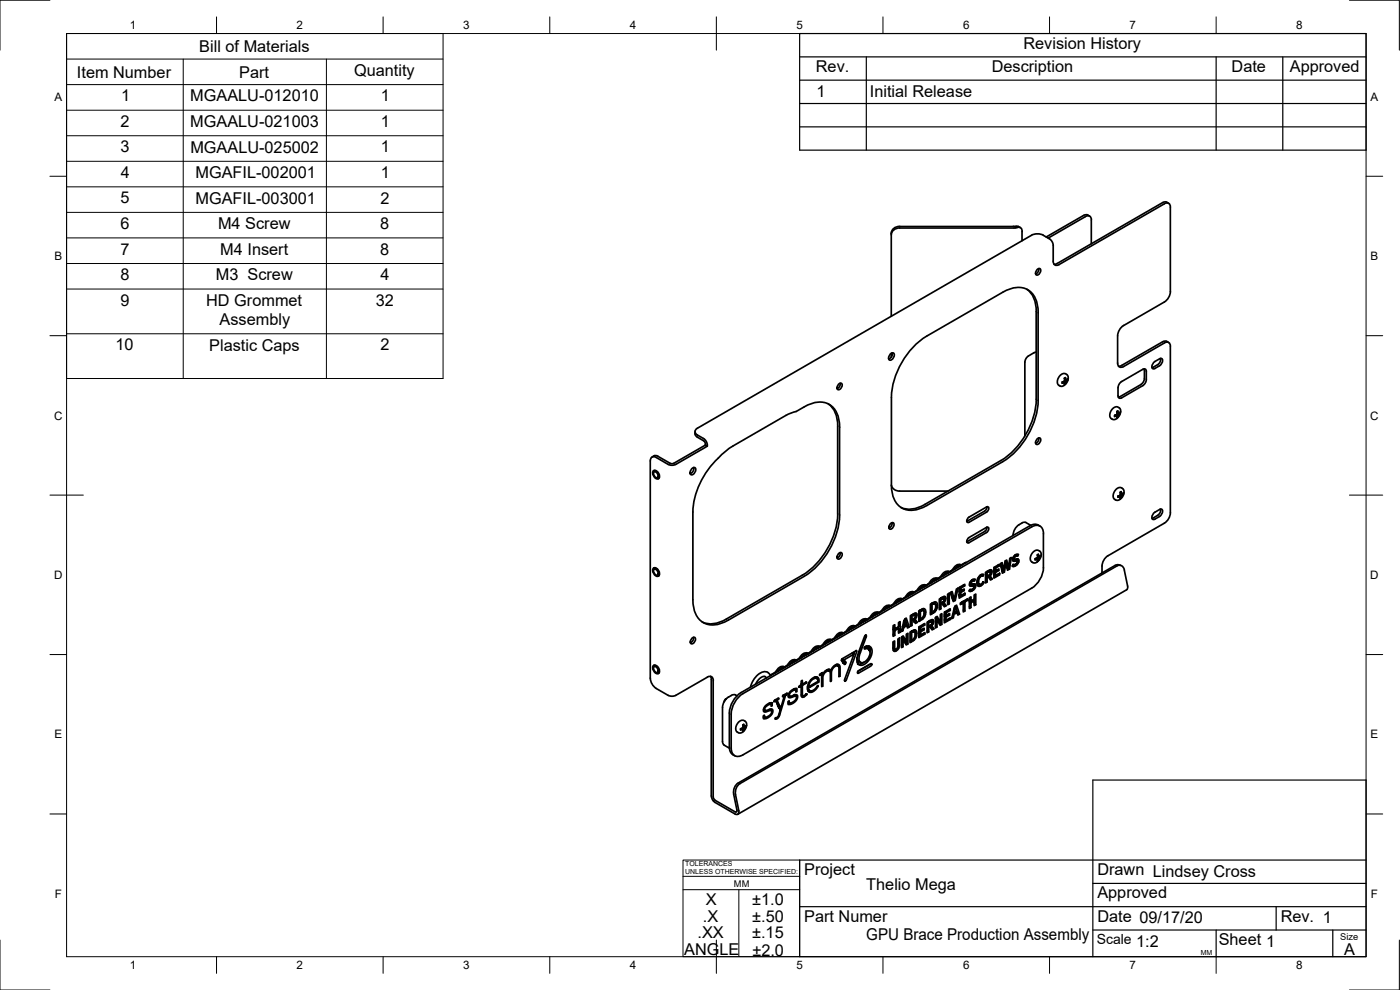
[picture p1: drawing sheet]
<svg xmlns="http://www.w3.org/2000/svg" width="420mm" height="297mm" viewBox="0 0 420 297" stroke-linecap="round" stroke-linejoin="round" font-family="sans-serif">
<!-- layer: Visible -->
<g fill="none" stroke="#000" stroke-width=".51">
<path d="M270 68h34.1M270 67.9a2.31 2.31 0 0 0-2.5 2.5v24.5M270 68.4a2.31 2.31 0 0 0-2.5 2M304.1 67.9h.2M304.3 68l1.1-.1 .8 .4M305.5 68.2l-1.2 .2h-34.3M305.5 68.2a1.03 1.03 0 0 1 1.3 1.2M306.7 69.5v2.7M327 64.9a1.39 1.39 0 0 0-1.8-.3l-11.2 6.5M327.5 66v7.2M327.5 66a1.08 1.08 0 0 0-.5-1.2 1.08 1.08 0 0 0-1.2 .2l-11.2 6.4M348.9 60.8l-31.6 18.3-1 .2"/>
<path d="M348.9 60.8l.4-.2a1.32 1.32 0 0 1 1.4 .4M349.5 61.1l-31.6 18.3a1.08 1.08 0 0 1-1.3 .1 1.08 1.08 0 0 1-.5-1.1v-4.8l-.2-.9a4.4 4.4 0 0 0-2.8-2.1l-1.7-.4-1.8 .4-100.3 57.9M349.5 61.1a1.08 1.08 0 0 1 1.2-.1 1.08 1.08 0 0 1 .5 1.1M351.2 62.2v25.3M308.2 86.8a7.5 7.5 0 0 1 2.8 6.7v26.3a23.4 23.4 0 0 1-10.6 18.4l-22.8 13.1M311.2 80.9l.9-.3a1.24 1.24 0 0 1-1.1 1.9 1.08 1.08 0 0 1 .2-1.6zM311.6 93.8v26.3M311.6 93.8a6.7 6.7 0 0 0-5-7.5 8.5 8.5 0 0 0-5.6 1.4l-22.9 13.1a23.4 23.4 0 0 0-10.6 18.4v26.3a6.7 6.7 0 0 0 5 7.5 8.5 8.5 0 0 0 5.6-1.3M311.7 80.6a1.55 1.55 0 0 1-.9 1.6M349.5 90.6l-12.3 7.1-1.3 1.3-.5 1.7M351.2 87.5l-.5 1.8-1.2 1.3M251.7 115.3l.8-.3a1.24 1.24 0 0 1-1.1 1.9 1.08 1.08 0 0 1 .3-1.6z"/>
<path d="M252.2 115a1.55 1.55 0 0 1-1 1.6M267.3 106.2a.63 .63 0 0 1 1-.1 1.49 1.49 0 0 1-1.4 1.9l-.2-.9zM267.5 106v1.1M267.8 105.9a1.72 1.72 0 0 1-1.1 1.8M307.6 108.7v22.1M310.3 105.8a4.1 4.1 0 0 0-2.5 2l-.2 .8M311 105.7l-.6 .1M318.9 114.6l.4 .3M319 114.5l.5 .4M319.2 114.5l.7 .3M319.3 114.5l-.5 .1v.4l.5-.2M319.4 113.5l.3-.2 .3 .7"/>
<path d="M319.4 113.5l.1 .5M319.4 113.6l.5 .2M319.4 115.6a2.75 2.75 0 0 0 1.2-2.4l-.4-.8-1-.3-.9 .5-.8 1.1-.2 1 .4 .9 .7 .3 1-.3M319.5 114.3l.5 .3M319.5 114.3l-.2 .2M319.5 114.8h-.2M319.5 113.8l.5 .2M319.5 114.9l.1 .1M319.5 113.9l.6 .5M319.5 115l.2 .2M319.5 114v.3M319.5 115l-.1 .4 .4-.2"/>
<path d="M320 114.6l-.2 .6M320.2 114.3l-.2 .3M320.2 114h-.2M320.4 113.7v.4l-.3-.2M320.4 114l-.2 .3M320.4 113.7l-.2 .2M335.4 100.8v8.2M336.3 114.7l6.7-3.9 .6-.1 .4 .4v3.2l-.7 1.1-7 4.1a.63 .63 0 0 1-.8-.7l.1-2.9zM336.6 109.7l-.9 .2M343.4 110.7v3.3l-.7 1.1-7.1 4.1M346.6 108.5l1.8-1a.99 .99 0 0 1 .1 1.7l-2.3 1.5a.99 .99 0 0 1-.1-1.7l.5-.5M348.3 107.5a1.88 1.88 0 0 1-.9 1.9l-1.6 .9"/>
<path d="M348.9 102.6l-12.3 7.1M348.9 102.6l.4-.2a1.32 1.32 0 0 1 1.4 .4M351.2 103.9v50M351.2 103.9a1.07 1.07 0 0 0-.5-1.2 1.07 1.07 0 0 0-1.2 .2l-12.3 7.1a1.08 1.08 0 0 1-1.3 .1 1.08 1.08 0 0 1-.5-1.2M196.2 136.8l-.5 .3M208.6 129.5l.2 1.2 2.6 1.7 .3 .8M209.3 128.5a1.08 1.08 0 0 0-.7 1 1.08 1.08 0 0 0 .7 1 4.3 4.3 0 0 1 2.8 2.1l.2 1.3M211.7 133.2v.3l-9.7 5.6-.9-.1-4-2.3-.9 .1M211.7 133.5l.6 .4-9.9 5.6-1 .1-.9-.3-3.6-2.1a1.08 1.08 0 0 0-1.2-.1 1.08 1.08 0 0 0-.5 1.2v65.8l.8 1.7 .9 .8 3.6 2 1.4 .3 .9-.3 9.5-5.4a1.07 1.07 0 0 1 1.2-.2 1.07 1.07 0 0 1 .6 1.2M248.6 121.2a7.6 7.6 0 0 1 2.8 6.7v26.3a23.3 23.3 0 0 1-10.6 18.4M252 128.2v26.3M252 128.2a6.7 6.7 0 0 0-4.9-7.5 8.5 8.5 0 0 0-5.7 1.4l-2.5 1.4-3 1.1-15.9 9.2a25.8 25.8 0 0 0-12.1 19.8v26.3a6.7 6.7 0 0 0 5 7.5 8.5 8.5 0 0 0 5.7-1.3l22.8-13.2"/>
<path d="M311.2 131.7l.9-.3a1.24 1.24 0 0 1-1.1 1.9 1.08 1.08 0 0 1 .2-1.6zM311.6 120.1a23.4 23.4 0 0 1-10.6 18.4l-22.9 13.2M311.7 131.4a1.55 1.55 0 0 1-.9 1.6M334.6 124.6l.4 .2M334.8 124.5l.4 .3M334.9 124.5l.7 .3M335.2 125.6a2.44 2.44 0 0 0 1.1-2.4l-.3-.8-.9-.4-.9 .4-.9 1.1-.2 .9 .2 1 .9 .5 1-.3M335.2 123.6l.4 .2M335.2 124.3l.5 .3M335.2 124.3l-.7 .3v.4l.5-.2M335.2 124.8v.6l.3-.2M335.2 124.8h-.2"/>
<path d="M335.2 123.8l.5 .2-.1-.2M335.3 125l.2 .2M335.3 123.9l.6 .4M335.3 124l-.1 .3M335.6 123.8l-.1-.5-.3 .2 .1 .5M335.6 124.8l-.1 .4M335.7 124.6l-.1 .2M335.9 123.9l.3-.2v.3M335.9 123.9l.2 .1M335.9 124.3l-.2 .3M335.9 124h-.2M336.1 124l-.2 .3"/>
<path d="M196.1 141.3a1.5 1.5 0 0 1 1.6 .7 1.5 1.5 0 0 1-.2 1.7M196.1 141.2a1.6 1.6 0 0 1 1.4 2.4 1.6 1.6 0 0 1-1.4-2.4zM196.3 141.6a1.16 1.16 0 0 1 1 1.7 1.16 1.16 0 0 1-1-1.7zM207.7 140.6a.63 .63 0 0 1 1-.1 1.49 1.49 0 0 1-1.4 1.9l-.2-.9zM208.2 140.3a1.72 1.72 0 0 1-1.1 1.8M252 154.5a23.4 23.4 0 0 1-10.6 18.4M267.2 157.1l.9-.3a1.24 1.24 0 0 1-1.1 1.9 1.08 1.08 0 0 1 .2-1.6zM267.5 145.6a2.42 2.42 0 0 0 2.5 1.7M267.7 156.8a1.55 1.55 0 0 1-.9 1.7M270 147.3h14.5M277.6 151.4a7.9 7.9 0 0 1-7.2 .8M290.5 155.4l5.6-3.3 .6 .1v.6l-.6 .9-5.6 3.1-.4-.5z"/>
<path d="M295.5 153.3l-5.4 3.1M296.1 159.8l.6-.9-.1-.7h-.5l-5.3 3.1-.6 .8v.6l.6 .1 5.3-3M296.2 158.2l-.2 .7-.5 .5-5.4 3.1M296.2 152l-.2 .8-.5 .5M306.7 156.9a4.1 4.1 0 0 0-2.7 3.8M306.7 156.9l1-.2 1.7 .9M312.1 157.9a2.46 2.46 0 0 0-3.1-.1l-86.6 50M335.6 148.8l.4 .3M335.8 148.8l.4 .3M336 148.7l.6 .3M336 148.7l-.5 .1v.4h.8M336.2 147.7l.3-.2 .2 .7"/>
<path d="M336.2 147.7l.1 .5M336.2 147.8l.4 .2M336.2 149.8a2.77 2.77 0 0 0 1.1-2.4l-.3-.8-1-.3-.9 .4-.8 1.1-.2 1 .2 .8 .8 .5 1.1-.3M336.2 148l.5 .2M336.2 148.5l-.2 .2M336.3 149.3l.2 .1M336.3 148.2l.6 .4M336.3 148.2l-.1 .3 .5 .3M336.3 149.2l-.1 .4 .3-.2M336.7 148.8l-.2 .6M336.9 148.2l.2-.3v.4M336.9 148.6l-.2 .2"/>
<path d="M336.9 148.2h-.2M336.9 148.2l.2 .1M337.2 148.3l-.3 .3M348 152.9l-1.4 .8M348 152.9l.4-.2a.99 .99 0 0 1 .1 1.7l-2.3 1.5a.99 .99 0 0 1-.1-1.7l.5-.5M348.3 152.7a1.88 1.88 0 0 1-.9 1.9l-1.6 1M351.2 153.9l-.5 1.7-1.2 1.3-17 9.9M196.1 170.5a1.49 1.49 0 0 1 1.6 .7 1.49 1.49 0 0 1-.2 1.7M196.1 170.5a1.6 1.6 0 0 1 1.4 2.4 1.6 1.6 0 0 1-1.4-2.4zM196.3 170.8a1.16 1.16 0 0 1 1 1.8 1.16 1.16 0 0 1-1-1.8zM240.8 172.6l-22.8 13.1a7.9 7.9 0 0 1-7.2 .9M251.7 166.1l.8-.3a1.24 1.24 0 0 1-1.1 1.9 1.08 1.08 0 0 1 .3-1.6z"/>
<path d="M252.2 165.8a1.55 1.55 0 0 1-1 1.6M270.5 180h.1M270.8 179.7h.1M270.8 179.8h.1M270.8 179.8l-.2 .1M271.4 179.4v.1M271.6 179.2l-.8 .5M272.2 179l1.1-1.1 1.1-.2a2.21 2.21 0 0 0-2.8 1.7M272.5 178.8l-.2 .2M272.5 178.8h.1M273.2 178.2v.3M273.4 177.9l-.2 .3"/>
<path d="M273.4 177.9l.2 .3M274.3 177.7h.1M274.4 177.8l-.4 .2M274.9 177.3v.2M275.2 177.2l-.9 .5M275.7 177l1.1-1.1 1.2-.2a2.18 2.18 0 0 0-2.9 1.7M276.1 176.7l-.3 .3M276.1 176.7v.1M277 175.9l.2 .3M277 175.9l-.3 .6M277.8 175.6h.1M277.9 175.7v.1"/>
<path d="M277.9 175.7l-.3 .2M278.5 175.3l-.1 .2M278.7 175.1l-.9 .5M279.6 174.7l-.3 .2M279.6 174.7h.1M280.7 174.1l-.3-.3-.2 .6M281.2 173.5l.3 .2-1.1 .1-1.1 1.2M281.2 173.5a2.37 2.37 0 0 0-2.6 1.9M281.4 173.6h.1M281.4 173.7l-.3 .2M281.9 179.7l.5-.3v3.3l-.5 .2zM282 173.2v.2"/>
<path d="M282.2 173.1l-.8 .5M282.7 179.3l.6-.3 .5 .3v.7l-.5 .8 .7 .9-.6 .4-.6-.9h-.1v-.4l.6-.5 .1-.6-.2-.2-.5 .2zM282.7 179.6l.1 .1M283.2 172.7l-.3 .2M283.3 179v.5l-.6-.3M283.3 179.2l.5 .3M283.5 179l.3 .1M284.4 172l-.1 .1M284.4 172l-.4-.2-.2 .6M284.4 178.3l.5-.3v3.2l-.5 .3zM284.8 171.5l.2 .1-1.1 .2-1.1 1.1M284.8 171.5a2.37 2.37 0 0 0-2.6 1.8"/>
<path d="M284.9 171.5h.1M284.9 171.6l-.3 .3M285.2 177.8l.5-.3 .7 2.3 .6-3.1 .5-.2-.8 3.7-.6 .3zM285.3 177.7l.5 1.8 .6 .3M285.6 171.2l-.1 .2M285.7 178.9l-.1 .1M285.7 179v.1M285.8 171.1l-.9 .5M285.8 179.3h-.1M286.1 179.6l-.2 .3 .2-.1M286.1 179.8l.6 .4M286.2 179.6l-.1 .2"/>
<path d="M286.4 170.9l1.1-1.1 1.1-.2a2.19 2.19 0 0 0-2.9 1.7M286.7 170.7l-.3 .1M287.9 176.3l1.6-1v.5l-1.1 .7v.8l1-.6v.5l-1 .6v.9l1.2-.7v.5l-1.7 1zM287.9 178.4l.5 .3M287.9 177.5l.5 .3M287.9 177l.5 .3M287.9 178.6h.1M287.9 170h-.1M287.9 170l-.4-.2-.2 .5M287.9 178.5v.1M287.9 178.5l.1 .1M288 176.2l.4 .3"/>
<path d="M288 178.6v.1M288 178.5l.1 .1M288 178.5h.1M288.1 178.6h.1M288.1 178.6l-.1 .2M288.2 177.2l-.3 .2M288.2 169.8h.1M288.5 169.6l-.3 .1M288.9 176.9l.5 .3M289.1 175.5l.4 .3M289.2 178.3l.4 .2M289.5 168.9l-1.1 .6"/>
<path d="M289.9 168.8h.1M290 168.8l-.5 .1M290 179.9l.4 .2M290.9 177.2l.4 .2M290.9 179.4l.5-.3v1.3l1-.6v-1.3l.4-.3v3.2l-.4 .3v-1.4l-1 .6v1.4l-.5 .3zM291 175.5h.5l.7 .4M291 174.9l.5 .3M291 175.7l.3 .2M291.1 174.8l.3 .2M291.2 174.5l.3 .2M291.3 176.9l.5 .4M291.3 176.9l-.3 .2"/>
<path d="M291.5 174.2l.6-.4h.6l-.2 .5-.8 .2-.3 .6 1.2 .1 .2 .7-.7 1.2-1.1 .3h-.2l.3-.6h.6l.6-.6-.1-.3h-.9l-.3-.3v-.7zM291.5 175.5l.6 .3M291.5 174.2l.4 .2M291.7 174l.5 .3M291.9 176.7l.3 .2M291.9 174l.6 .3M292 173.8l-.2 .2M292 175.2l.8 .5M292.1 175.2l-.6 .3M292.2 175.2h.1M292.2 175.8l.5 .3M292.2 175.2v.6l-.6-.3"/>
<path d="M292.2 176.4l.3 .2M292.3 179.9v.4M292.3 175.2l.5 .2M292.5 175.2l.2 .1M293.2 174.7l.7 .6M293.2 174.3l.5 .2M293.3 174.9l.6 .4M293.3 173.8l.4 .2M293.6 173.3l.3 .2M293.8 173l.3 .2M293.9 175.4l.5 .4M293.9 172.9l.7-.6 .6 .1-.2 .5-.7 .1-.5 .7-.1 .8 .2 .8h.5l.6-.7 .3 .2-.7 .8-.9 .3-.4-.4-.1-1z"/>
<path d="M294 175.3l-.7 .3 .6 .3M294.1 172.7l.3 .2M294.3 172.5l.4 .3M294.4 172.6l.6 .3M294.5 172.4l-.2 .1M294.6 175.2l.3 .2M295 174.6l.3 .2M295.8 171.7l.4-.3v3.2l-.4 .3zM295.8 174.4l.4 .2M296.5 171.3l.8-.4 .4 .4-.1 .8-.4 .7 .6 .9-.5 .3-.6-.9-.2 .1v-.4l.6-.5 .1-.6-.3-.2-.4 .2zM296.5 171.6l.2 .1M296.5 173.1h.2"/>
<path d="M296.7 172.6l.6 .8-.3 .2M296.8 172.6l.4 .2M297.1 171v.5l-.5-.3 .5 .3M297.2 171.2l.5 .3M297.2 172l.4 .2M297.3 173.4l.5 .3M297.3 170.9l.3 .2M298.3 170.3l1.6-1v.5l-1.1 .7v.8l1-.6v.5l-1 .6v.9l1.2-.7v.5l-1.7 1zM298.3 172.4l.5 .3M298.3 171.5l.5 .3M298.3 171l.5 .3M298.3 170.2l.5 .3"/>
<path d="M298.6 171.2l-.3 .2M298.6 172.6l-.3 .2M299.3 170.9l.5 .3M299.5 169.5l.4 .3M299.6 172.2l.4 .3M300.3 169.1l.5-.3 .4 2.4 .5-2.9 .4-.3 .6 2.4 .3-2.9 .5-.3-.5 3.6-.6 .3-.5-2.2-.5 2.7-.6 .4zM300.3 169.1l.2 1.2M300.5 170l.5 .3M300.6 170.9l.6 .3M300.9 171.3l-.2 .1M300.9 171.3l.5 .3M300.9 171.1v.2"/>
<path d="M301.5 169.6l.3 .2M301.6 168.8l.3 .2M301.7 168.3l.2 .6M301.9 169.1l.6 .4M302.1 170.1l.6 .3M302.4 170.4l.6 .4M302.5 170.3l-.3 .2M303.8 169.7l.4 .3M304 168.2l.2 .2M304 167.3l.4 .3M304 167.5v.6M304 169.3v.2"/>
<path d="M304.2 167l.3 .2M304.2 169.5l.6 .3M304.3 169.4l-.4 .2M304.3 166.8l.7-.5h.7l-.3 .5-.7 .2-.3 .6 1.1 .2 .3 .6-.6 1.1-1.2 .5-.2-.1 .2-.6h.7l.5-.6-.1-.3-1.1-.1-.1-.6zM304.4 167.7l-.4-.3 .5 .3M304.4 168l.6 .4M304.4 166.7l.4 .2M304.6 168l1.1 .7M304.7 166.5l.4 .3M304.8 169.3l.4 .2M304.8 166.5l.6 .3M304.9 166.4l-.2 .1"/>
<path d="M305.2 167.7l-.1 .7-.6-.4-.6 .1M305.2 168.9l.3 .2M305.2 167.9l.6 .4M305.3 167.7l.4 .3M305.5 167.8h.1M310.7 167.6v.4M310.8 167.6l.3 .3M310.9 167.5l.5 .4M311.1 167.5l.7 .3-.2 .4-.2-.2M311.3 166.6l.5 .2M311.4 167.3l-.8 .3M311.4 167.9l-.1 .5 .3-.2"/>
<path d="M311.4 167.8l-.8 .2M311.4 166.8l.5 .2M311.4 166.9l.6 .5M311.6 166.3l.2 .5M311.6 166.3l-.3 .2 .1 .8 .5 .3M311.8 166.8l.1 .2M312.1 167h-.2M312.3 167l-.5 .8M312.3 166.7l-.3 .2M312.3 166.7v.4l-.3-.2M312.5 166.6a2.91 2.91 0 0 1-1.5 2.2l-.9 .1-.8-.7-.1-.9 .5-1.3 .9-.8 .8-.1 .9 .5 .2 1M313.1 160.2l.1 10.2a7.8 7.8 0 0 1-3.6 6.1l-86.6 50a2.16 2.16 0 0 1-2.5 .2 2.16 2.16 0 0 1-1.1-2.3"/>
<path d="M313.2 160.1a2.16 2.16 0 0 0-1.1-2.3 2.16 2.16 0 0 0-2.5 .3l-86.6 50a7.8 7.8 0 0 0-3.6 6.1M332.5 166.7l-1.2 1.4a5.6 5.6 0 0 0-.6 3.7l.1 .1M334.6 169.7l-113.1 65.3a3.2 3.2 0 0 0-1.3 3.2l1 5.1-.2 .3h-.4M336.3 169.6l-.8-.2-.8 .2M337.4 171l1 4.8v.7l-.3 .4M337.4 171a1.47 1.47 0 0 0-2.2-1.2l-113.2 65.3M338.1 177l-116.7 67.3M196.1 199.7a1.48 1.48 0 0 1 1.6 .7 1.48 1.48 0 0 1-.2 1.7M196.1 199.7a1.6 1.6 0 0 1 1.4 2.4 1.6 1.6 0 0 1-1.4-2.4zM207.6 191.5l.9-.3a1.24 1.24 0 0 1-1.1 1.9 1.08 1.08 0 0 1 .2-1.6zM208.1 191.2a1.55 1.55 0 0 1-.9 1.6M236 199.8v.2"/>
<path d="M236.3 199.6l-.9 .5M237.2 199.2l-.3 .2M237.8 198.6v.3M238.3 198.6l-.3-.3-.2 .3M238.7 198.3v.1M238.9 198.1h.1M239 198.2l-.3 .1M239.1 198.2a2.19 2.19 0 0 0-2.9 1.6M239.1 198.2l-1.1 .1-1.2 1.2M239.6 197.7l-.1 .2M239.8 197.6l-.9 .5M240.4 197.4l1.1-1.1 1.1-.2a2.22 2.22 0 0 0-2.9 1.7"/>
<path d="M240.8 197.2l-.3 .2M241.3 196.6v.3M241.3 196.6l.2-.3 .3 .3M242.5 196v.1M242.5 196.2l-.3 .2M243.1 195.7v.2M243.4 195.5l-.9 .6M243.9 195.4l1.1-1.1 1.2-.2a2.19 2.19 0 0 0-2.9 1.7M244.2 195.1l.1 .1M244.3 195.1l-.3 .2M245.3 194.5l-.2-.2-.2 .5M246 194h.1"/>
<path d="M246.1 194.1l-.3 .2M246.6 193.6v.2M246.9 193.5l-.9 .5M247.5 193.3l1.1-1.1 1.1-.2a2.22 2.22 0 0 0-2.9 1.7M247.8 193.1h.1M247.8 193.1l-.3 .2M248.7 192.2l.2 .3M248.7 192.2l-.3 .2v.4M249.6 192h.1M249.6 192.1l-.3 .2M250.2 191.6l-.1 .2M250.4 191.5l-.9 .5"/>
<path d="M250.8 199.5l.7 .3M251 199.5v-.1l.1 .2M251.4 191.1l-.3 .1M251.4 199.3l.1 .6M251.5 199.8h.1M251.5 199.5v.3M251.9 190.5v.3M252.2 190.2l.4 .2M252.2 190.2l-.3 .3M252.5 190.4l-.1 .1M252.6 198.1l.6 .1M252.6 197.9l.5 .2"/>
<path d="M252.7 197.7l4.1-2.4 .3 .1-3.1 8.6-.3 .3-.2-.1v-.3l2.8-7.6-3 1.7 .6 .8-.4 .6-.9-1.1zM252.9 190.2h-.1M252.9 198.3l-.1 .2M252.9 197.8l-.2 .1M253 198.8h.1M253.1 198.9h.1M253.1 198.2l-.2 .1M253.1 189.9h.1M253.1 198.8l.1 .1M253.1 190h.1M253.1 198.8h.1M253.1 198.8h-.1"/>
<path d="M253.2 198.8v.1M253.2 198.8h.1M253.2 190a1.88 1.88 0 0 0-2.7 1.3l-.2 .4M253.2 190l-1.1 .2-1.1 1.1M253.2 198.7l-.1 .1M253.3 198.7h.1M253.3 198.4l.5 .3M253.3 198.5l-.1 .3M253.3 198l-.5-.3 .5 .7-.2 .5M253.7 189.6v.1M254 189.4l-1.1 .8M254.5 189.2l1.1-1.1 1.2-.1a2.22 2.22 0 0 0-2.9 1.6"/>
<path d="M254.9 189l-.3 .2M255.7 195.9l.6 .4M255.8 195.9h.5M256 188.4l-.3-.3-.2 .6M256.2 196.1h-.1M256.3 195.9h.1M256.4 188.1v.1M256.4 195.5l-.2 .7M256.6 187.9h.1M256.7 188l-.3 .1M257.2 197.5h.1M257.2 197.4l.3 .8 .8 .5"/>
<path d="M257.2 197.6h.1M257.3 198.7h.2v.5M257.3 198.6l.2 .1v.5M257.3 187.5l-.1 .2M257.5 187.4l-.9 .5M257.5 199.2h.1M257.7 195.5l.5 .3M258.4 187l-.3 .2M258.5 198.8l-.1 .4M259.3 198.7l-1 .5-.7 .1M259.4 194.3l1.2 .4M259.5 186.4l-.3-.3-.2 .6"/>
<path d="M259.5 190.8l.5 .3M259.6 190.8l.3-.1 .1 .4-2.1 5.8-.1 1.1 .2 .6 .6 .2 .9-.2 1-1 .5-.9 .1-1-.2-.7-.5-.4-1 .1 .2-.7 1-.2 .6 .3 .4 .7 .1 1-.4 1.3-.7 1.2-1.4 1.1-1 .2-.9-.7-.1-1.6zM259.6 194.1a.9 .9 0 0 1 1.2 .6M259.9 194.3l.2-.2 .5 .2M260 193.9l.4 .2M260.2 185.8v.1M260.2 193.8v.2M260.2 186l-.3 .1M260.3 185.9a1.88 1.88 0 0 0-2.7 1.3l-.2 .4M260.3 185.9l-1.1 .2-1.1 1.1M260.3 194.5l.3-.2-.1 .4M260.6 194.7l.5 .2"/>
<path d="M260.8 185.5v.2M260.8 194l-.1 .4v-.6l.4 .7v1.1M260.8 194.9h.1M260.9 194.9h.1M260.9 194.9l.1 .1M260.9 199.4l-3.5 2.1M260.9 194.9l.2 .1M260.9 195l.2 .1M261 194.9v.1M261 195h.1M261 195l.2 .1M261 195.1h.1"/>
<path d="M261 195.1h.2zM261 195.1l.2 .1M261 185.3l-.8 .6M261.1 195.2h.1M261.1 195h.1M261.1 195.2h-.1M261.1 195.2v.1M261.1 194.5l-.1 .3M261.1 195.3h.1M261.1 194.5v.1M261.1 195l.1 .1M261.1 195.2l.1 .1"/>
<path d="M261.1 195.1h.1M261.2 195.3h.1M261.2 195.3h-.1M261.2 195.4h-.1M261.2 194.9h-.2M261.2 195v.1M261.9 184.9h.1M261.9 184.9l-.2 .2M263 184.3l-.3-.2-.1 .5M263.5 184.1h-.1M263.7 183.8h.1M263.8 183.9l-.3 .1"/>
<path d="M263.8 183.9a2.19 2.19 0 0 0-2.9 1.7M263.8 183.9l-1.1 .1-1.1 1.2M264.3 183.4v.2M264.6 183.3l-.9 .5M265.5 182.9l-.3 .2M266.6 182.3l-.3-.3-.2 .6M267.1 181.7l.2 .2-.3 .2M267.1 181.7a2.37 2.37 0 0 0-2.6 1.8M267.2 181.8h.1M267.4 181.8l-1.2 .2-1.1 1.1M267.9 181.4l-.1 .2M268 192.6l.5-.3v2.3l.4 .2 .6-.8v-2.3l.4-.2-.1 2.7-.3 .7-.9 .5h-.3l-.3-.4z"/>
<path d="M268 194.4l.6 .4-.5 .3M268 187.7l.5-.3v1.3l1.2-.6v-1.3l.5-.3v3.2l-.5 .3v-1.4l-1.2 .6v1.4l-.5 .3zM268 188.9l.5 .3M268 190.4l.5 .2M268 188.4l.5 .3M268.1 181.3l-.9 .5M268.4 188.6l-.4 .3M268.4 195l.6 .3M268.7 181.1l1.1-1.1 1.1-.2a2.18 2.18 0 0 0-2.9 1.7M269.1 180.9l-.4 .1M269.2 188.3l.5 .3M269.3 194.4l.4 .2"/>
<path d="M269.5 193.2l.4 .2M269.6 188.1v.4M269.6 188.2l-.2 .2M269.6 180.3v.2M269.7 189.4l.5 .3M270.1 180.2l-.3-.2-.2 .3M270.6 191.1l.5-.3 1 1.9-.1-2.4 .5-.3v3.2l-.6 .3-.9-1.9v2.4l-.4 .3zM270.6 191.4l.4 .2M270.6 193.8l.4 .2M270.6 189l.4 .2M270.8 191l.7 1.4 .6 .3M270.8 188l.4 .2-.4-.2"/>
<path d="M270.9 191.2l.1 .2zM271 191.4l.1 .1M271.2 186.6l.3 .2M271.2 191.9l.6 .3M271.3 186l.2 .8-.5 2.4-.5 .3zM271.5 192.4h-.1M271.6 185.7l.4-.3 .9 2.7-.5 .3-.3-.7-.6 .4 .1-.6 .4-.2zM271.6 185.7l.6 2.2M271.8 187.5l.3 .2M271.9 186.8v.1M271.9 192.6l-.2 .4M271.9 192.9l.6 .3"/>
<path d="M272.1 187.3l-.1 .3M272.3 187.8l.6 .3M273.1 189.6l.5-.3v3.3l-.5 .2zM273.1 192.3l.5 .3M273.2 184.7l.5-.3v3.2l-.5 .3zM273.2 187.4l.5 .2M273.9 189.2l.9-.2 .3 .7-.1 1.5-1.1 1.2v-.5l.6-.7 .2-.9-.3-.7h-.5zM273.9 189.3l.5 .3M274 184.3l.7-.3 .4 .2v.7l-.5 .9 .7 .9-.6 .4-.6-1-.1 .1v-.4l.6-.5 .1-.7-.7 .1zM274 184.6l.1 .1M274 186.1h.1M274.1 191.8l.3 .2"/>
<path d="M274.1 186.1h.1M274.1 185.7l.3 .2h-.4M274.2 185.7l.5 .7-.3 .2M274.3 185.6l.3 .2M274.3 185.8v.1M274.4 186l-.3 .1M274.5 186.5h.1M274.5 191.2l.3 .2M274.6 189.2v.2M274.6 186.2l-.1 .3M274.6 189.4l-.1-.4 .1 .8M274.6 184v.5l-.5-.3 .5 .3"/>
<path d="M274.6 189.7l.5 .3M274.6 184.2l.6 .3M274.6 190.5l.5 .3M274.7 185l.3 .2M274.7 186.4l.6 .3M274.8 184l.3 .1M275.7 183.3l.5-.3v3.2l-.5 .3zM275.7 185.9l.5 .3M275.8 188.1l1.7-1v.4l-1.2 .8v.8l1-.6v.5l-1 .6v.9l1.3-.7v.5l-1.8 1zM275.8 190.3l.5 .2M275.8 189.3l.5 .3M275.8 188.8l.5 .3"/>
<path d="M275.8 188.1l.5 .2M276 189v.1M276.1 189l-.3 .2M276.1 190.4l-.3 .3M276.5 182.8l1-.1 .3 .9-.4 1.6-.9 .8v-.4l.6-.6 .2-.9-.1-.8h-.7zM276.5 182.9l.6 .3M276.7 185.4l.4 .2M276.9 188.7l.4 .3M277.1 182.6l.2 .9M277.1 184.9l.4 .2M277.1 187.3l.4 .2M277.2 190l.4 .3"/>
<path d="M277.3 183.3l.5 .3M277.3 184.2l.4 .2M278.2 186.7l.5-.3v3.2l-.5 .3zM278.2 189.3l.5 .3M279 186.2l.7-.3 .5 .3-.1 .8-.5 .7 .7 1-.6 .3-.6-.9-.1 .1v-.5l.6-.5 .1-.5-.3-.2-.4 .2zM279 188l.1 .1M279.2 187.6l.5 .8-.3 .1M279.2 187.6l-.2 .3M279.2 181.3l.5-.3v3.2l-.5 .3zM279.2 183.9l.5 .3M279.3 187.5l.3 .2M279.6 186v.5l-.5-.3"/>
<path d="M279.6 186.2l.6 .3M279.7 187l.3 .2M279.7 188.4l.6 .3M279.8 185.9l.3 .2M280 180.8l1-.2 .3 .8-.3 1.6-1 1v-.5l.5-.4 .3-.9-.1-.8-.3-.2-.4 .1zM280 180.9h.1M280 180.9l.6 .3M280.2 183.4l.4 .2M280.6 180.6l.2 .8M280.6 182.8l.4 .3M280.7 185.2l.6-.3 1 1.9-.1-2.4 .5-.3v3.2l-.6 .3-.9-1.9v2.5l-.5 .2zM280.7 185.5l.4 .2"/>
<path d="M280.7 187.9l.5 .3M280.8 181.3l.5 .3M280.8 182.1l.4 .3M281 185.1l.7 1.4M281.4 186l.6 .3M281.6 186.5h.1M281.7 186.5l.5 .3M281.7 186.5h-.1M281.7 186.5h.1M281.9 182.4l.5 .3M282.1 186.8l-.2 .3M282.1 187l.6 .3"/>
<path d="M282.7 181.1l.3-.3-.1 .4M282.9 180.7l.5 .7-.3 .2M282.9 181.2l.3 .3M283 180.6l.3 .2M283.3 181.2v.2M283.3 181.4h.1M283.3 180l.4 .2M283.4 181.4l.6 .3M283.4 183.7l1.8-1v.4l-1.3 .8v.8l1.1-.6v.5l-1.1 .6v.9l1.3-.7v.5l-1.8 1zM283.4 185.9l.5 .2M283.4 184.9l.5 .3M283.4 184.4l.5 .3"/>
<path d="M283.5 183.6l.4 .3M283.7 184.6l-.3 .2M283.7 186l-.3 .2M284.4 180.9l.5 .3M284.6 184.3l.4 .3M284.8 182.9l.4 .2M284.8 185.6l.4 .3M285.7 185.1l.4 .2M286.3 182.7l.3 .2M286.4 182.2l.2 .7-.5 2.4-.5 .3zM286.7 181.8l.4-.2 .9 2.7-.5 .3-.2-.8-.7 .4 .1-.5 .4-.3zM286.7 181.8l.6 2.2"/>
<path d="M286.8 182.2h.1M286.8 182v.1M286.8 182.1l.1 .1M286.9 183.6l.4 .2M287.4 183.9l.6 .4M288.2 180.9l2.2-1.3v.5l-.8 .5v2.7l-.5 .3v-2.7l-.9 .5zM288.7 180.6l.4 .3M288.7 180.6h.1M288.9 180.5l.1 .1M289 180.5v.4M289.1 183.1l.5 .2M289.2 180.4l.4 .2"/>
<path d="M290.9 180.6l.5 .3M290.9 180.1l.5 .3M290.9 182l.5 .3M291.3 180.3l-.4 .2M291.9 180.1l.5 .2M292.4 181.2l.4 .2M196.3 200a1.16 1.16 0 0 1 1 1.8 1.16 1.16 0 0 1-1-1.8zM213.2 202.9l.3 1M213.5 203.9v34.9l.3 1.1 .8 .9M214 204.2l.1 34.9 .5 1M217.4 210.4v.1M217.8 209.7l-.1 .3"/>
<path d="M218 209.6l-.4 .3-.2 .6M219.4 214.3v10.2M221.2 208.8l-.4-.3a3.6 3.6 0 0 0-3.7 2.5l-.3 1.2 .1 10.6 .5 .8 1.5 .9M222.4 218.6l.3 .3M222.4 207.8a7.8 7.8 0 0 0-3.5 6.1v10.2l.2 1.2a2.37 2.37 0 0 0 1.4 1.4M222.5 218.6l.4 .3M222.7 218.5l.7 .4M222.9 217.6l.5 .2M222.9 218.3l.6 .3M223 217.8l.5 .2M223 218.3l-.8 .5v.2l.8-.1M223 218.9v.2"/>
<path d="M223 219.1l.2 .1M223 218l.6 .4M223 219l-.1 .4 .3-.2M223.4 217.8l-.2-.5-.3 .2 .1 .8M223.4 218.8l-.2 .4M223.4 217.8l.2 .2M223.6 218.4l-.2 .4M223.9 217.7v.4l-.3-.1zM223.9 218.1l-.3 .3M224.1 217.6a2.75 2.75 0 0 1-1.6 2.2l-.8 .1-.8-.7-.1-1 .4-1 .9-.9 .9-.2 .8 .5 .3 1M229.1 215l.3 .3h-.3M229.1 212.9l.5 .3-.4 .1"/>
<path d="M229.7 211.8l1-.8 1-.2-.1 1h-.2v-.5l-.8 .2-.9 .8-.2 .7 .4 .2 1.7-.5 .3 .2v.6l-.2 .8-.6 .7-1 .5-.9 .2v-1h.2v.6l.9-.2 .8-.6 .5-.8-.2-.5-1.7 .4-.5-.1v-.7zM230 203.4l-.6-.5-.8 .3-1 .7-.8 1.4M230.9 212.9l.6 .3M230.9 211l.5 .3M231.2 210.9v.2M231.2 202.7l-.5-.7a1.84 1.84 0 0 0-2.7 0 7 7 0 0 0-2.8 4.2M231.2 202.5v.1M231.4 212.7v.4M231.4 202.4v.2M231.9 202.2l-.1 .1M232.3 210.2l1.4-.7v.3l-.5 .3 1.1 2.4 1.1-3.6-.5 .1-.1-.1 1.5-.8-.5 .5-1.9 6.3-.5 .6-.5 .3-.3-.2 .9-.6 .6-2-1.3-2.7-.5 .3zM232.5 210.1l.3 .2"/>
<path d="M232.5 201.8v.2M232.7 210l-.1 .1M232.7 201.7l-1.5 1 .2-.2M232.7 210l1 2.1M232.9 209.9l.3 .2M232.9 210.4v.1M233 210.6h.1M233.2 211v.1M233.3 211.2h.1M233.4 211.3h-.1M233.4 211.4l.6 .4M233.5 211.6v.1"/>
<path d="M233.5 211.7h.1M233.6 211.9h.1M233.7 212h.1M233.7 201.3l-.3 .1M233.7 212.1h.1M233.7 212.2h.1M233.7 212.1l.6 .4M233.7 212.2l.2 .1M233.7 214.3l.3 .2M233.8 212.3h.1M233.8 212.3v.1M233.9 212.3l.1 .1"/>
<path d="M233.9 212.5h.1M233.9 212.2l.1 .1M233.9 212.3h.1M233.9 212.4v.1M234 212.4h.1M234 212.4h-.1M234 212.3h.1M234 212.3l-.1 .3M234.3 200.7v.3M234.9 200.6l-.2 .1M234.9 200.6l-.4-.2-.2 .3M235.1 208.6l.3 .2"/>
<path d="M235.4 200.1l-.3 .3M235.4 200.2h.1a1.88 1.88 0 0 0-2.7 1.3l-.2 .4M235.4 208.4l.4 .2M235.6 200.2l-1.2 .2-1.1 1.1M236.1 208l.2 .1M236.5 210.8l.4 .2h-.4M236.6 208.6l.4 .3-.4 .1M236.9 208.8l-.1 .2M237.2 207.5l.9-.7 1-.2-.1 .9h-.2v-.5l-.8 .2-.9 .8-.2 .7 .4 .2 1.8-.4 .2 .2 .1 .5-.4 .9-.6 .6-.9 .6-.9 .1v-1h.3v.6l.7-.2 1-.7 .4-.7v-.4l-.2-.1-1.6 .4-.5-.1-.1-.7zM238.3 208.6h.1M238.4 206.7l.1 .1M238.4 208.6l.5 .3"/>
<path d="M238.4 208.6h.1M238.5 206.7l.3 .3M238.5 208.5h.2zM238.6 208.7l.2-.3v.4M238.6 206.6v.1M238.7 208.5l-.1 .1M240.2 205.7l.3 .2M240.2 205.6v.1M240.5 205.5l.3 .2M240.5 205.1l.3 .2M240.5 208.5l.4 .3M240.5 205.2h.1"/>
<path d="M240.8 208.7h.1M240.8 208.7l-.3 .2M240.9 208.7h.1M241.9 208.3l.2 .1M242 208.2h.1M242.1 208.2h-.2M242.1 208.2l-.7 .8-.6 .2-.2-.2-.1-3.1-.7 .3-.1-.1 .8-.6v-1.1l.2-.2 .1 1.1 1.2-.6-.1 .3-1.1 .7v2.9l.4 .2 .7-.6M242.3 206.8l.8 .4M242.3 206.2l.4 .2M242.4 206l.3 .1M242.8 207.1l-.2 .3M243.2 207.3l-.7 .1"/>
<path d="M243.3 204l.9-.7 .9-.2 .5 .3 .2 1-.1 .3-2.6 1.4 .1-.4 2.3-1.3-.2-.7-.4-.2-.6 .1-.9 .6-.7 1.7v.7l.3 .6 .4 .1 .6-.2 1.3-1.3 .2 .1-1.2 1.4-1.3 .4-.5-.4-.2-1 .3-1.1zM244.5 203.2l.6 .4M244.9 203.1v.3M245 203.4v.1M245 203.4h.1M245 203.4l.1 .1M245 203.1l.2 .4M245.1 203.5h.1M245.1 203.3v.1M245.1 203.4l.1 .1M245.1 203.3l-.1 .1M245.1 203.4h.1"/>
<path d="M245.2 203.3h-.1M245.2 203.5h.1M245.2 203.3h.1M246 202.3l.9-.5 .1 .5 .9-1.2 .7-.3 .5 .1a.24 .24 0 0 0 .3 .2 .24 .24 0 0 0 .1-.3l1.1-1.3 .7-.2 .5 .2 .3 .6v2.7l-.3 .2-.1-3-.4-.2-.5 .1-.7 .5-.5 1-.2 3h-.2l-.2-2.9-.8-.2-.9 .9-.3 1v2.5l-.3 .3-.1-3.7-.6 .3zM246.3 202.1l.3 .2M246.5 202l.5 .3M246.6 202.1l-.1 .2 .1-.2M247.7 201.3l.3 .2M248.2 201l.7 .3M248.4 200.9v.2M248.7 201.2h.1M248.8 201.2h-.1"/>
<path d="M248.8 201.2h.1M248.8 200.8v.1M248.8 200.9v.3M248.8 200.9l.5 .3M248.8 201.2l.1 .1M248.9 201.1h-.1M248.9 201.1v.1M248.9 201.1h.1M249 201h.1M248.9 201.2l.1 .1M248.9 201.2h.1M249 201.3h.1"/>
<path d="M249 201l-.3 .2M249 201.1l-.1 .2M249 201l-.1 .1M249 201v.4M253.5 204.2h.1M257.5 201.3l3.8-2.2 .2 .1-.2 .7-3.9 2.1zM222.1 235.1a3.2 3.2 0 0 0-1.4 3.3l1 4.8a.75 .75 0 0 1-.1 1 .75 .75 0 0 1-1 0M214.6 240.8l6 3.4M214.6 240.1l6 3.5"/>
</g>
<g fill="#000" stroke="#000" stroke-width=".3">
<circle cx="288" cy="178.5" r=".24"/>
<circle cx="288" cy="178.7" r=".24"/>
<circle cx="253.2" cy="198.8" r=".24"/>
<circle cx="257" cy="195.3" r=".24"/>
<circle cx="257.5" cy="199.2" r=".24"/>
<circle cx="259.8" cy="190.6" r=".24"/>
<circle cx="260.9" cy="194.9" r=".24"/>
<circle cx="261" cy="195" r=".24"/>
<circle cx="261" cy="195.1" r=".24"/>
<circle cx="261.6" cy="199.4" r=".24"/>
<circle cx="271.2" cy="188.2" r=".24"/>
<circle cx="271.7" cy="186.1" r=".24"/>
<circle cx="274.5" cy="186.5" r=".24"/>
<circle cx="286.8" cy="182" r=".24"/>
<circle cx="286.8" cy="182.2" r=".24"/>
<circle cx="233.5" cy="211.7" r=".24"/>
<circle cx="233.6" cy="212" r=".24"/>
<circle cx="233.8" cy="212.3" r=".24"/>
<circle cx="238.5" cy="208.5" r=".24"/>
<circle cx="242" cy="204.8" r=".24"/>
<circle cx="248.9" cy="201.1" r=".24"/>
<circle cx="253.6" cy="204.3" r=".24"/>
</g>
<!-- layer: Border -->
<g fill="none" stroke="#000" stroke-width=".3">
<path d="M15 .1h-15v15M20 10.1h390v276.9h-390zM65 5.1v5M115 5.1v5M165 5.1v5M215 5.1v10M265 5.1v5M315 5.1v5M365 5.1v5M405 .1h15v15M15 52.9h5M410 52.9h5"/>
<path d="M15 100.7h5M410 100.7h5M15 148.6h10M405 148.6h10M15 196.4h5M410 196.4h5M15 244.2h5M410 244.2h5M0 282.1v14.9h15M65 287v5M115 287v5M165 287v5"/>
<path d="M215 282.1v9.9M265 287v5M315 287v5M365 287v5M420 282.1v14.9h-15"/>
</g>
<!-- layer: TitleBlock -->
<g fill="none" stroke="#000" stroke-width=".36">
<path d="M240 10.1h170v34.9h-170zM240 17.1h170M260 17.1v27.9M365 17.1v27.9M385 17.1v27.9M240 38.1h170M240 31.1h170M240 24.1h170M410 258h-170v29h170v-53h-82v53M240 272h170M328 279h82M328 265.1h82"/>
<path d="M365 279v8M383 272v7M400 279v8"/>
</g>
<path d="M205 258h35v29h-35zM205 262.9h35M205 266.9h35M221.7 266.9v20" fill="none" stroke="#000" stroke-width=".3"/>
<!-- layer: BOM -->
<g fill="none" stroke="#000" stroke-width=".3">
<path d="M20 10.1h113v103.5h-113zM20 17.7h113M55 17.7v95.9M98 17.7v95.9M20 25.4h113M20 33.1h113M20 40.7h113M20 48.4h113M20 56.1h113M20 63.7h113M20 71.4h113M20 79.1h113"/>
<path d="M20 86.7h113M20 100.1h113"/>
</g>
<g font-size="4.9">
<text x="59.8" y="15.6">Bill of Materials</text>
<text x="307.1" y="14.6">Revision History</text>
<text x="23.1" y="23.3">Item Number</text>
<text x="71.8" y="23.3">Part</text>
<text x="106.3" y="22.8">Quantity</text>
<text x="244.9" y="21.6">Rev.</text>
<text x="297.6" y="21.6">Description</text>
<text x="369.6" y="21.6">Date</text>
<text x="387.1" y="21.6">Approved</text>
<text x="245" y="29.1">1</text>
<text x="261.1" y="29.1">Initial Release</text>
<text x="36.3" y="30.4">1</text>
<text x="57.1" y="30.4">MGAALU-012010</text>
<text x="114.3" y="30.4">1</text>
<text x="36.2" y="38.1">2</text>
<text x="57.1" y="38.1">MGAALU-021003</text>
<text x="114.3" y="38.1">1</text>
<text x="36.1" y="45.7">3</text>
<text x="57.1" y="45.8">MGAALU-025002</text>
<text x="114.3" y="45.7">1</text>
<text x="36.2" y="53.4">4</text>
<text x="58.7" y="53.5">MGAFIL-002001</text>
<text x="114.3" y="53.4">1</text>
<text x="36.1" y="61.1">5</text>
<text x="58.7" y="61.1">MGAFIL-003001</text>
<text x="114.2" y="61.1">2</text>
<text x="36.2" y="68.7">6</text>
<text x="65.4" y="68.8">M4 Screw</text>
<text x="114.1" y="68.7">8</text>
<text x="36.1" y="76.4">7</text>
<text x="66.1" y="76.4">M4 Insert</text>
<text x="114.1" y="76.4">8</text>
<text x="36.1" y="84.1">8</text>
<text x="64.8" y="84.1">M3 Screw</text>
<text x="114.2" y="84.1">4</text>
<text x="36.1" y="91.7">9</text>
<text x="61.9" y="91.8">HD Grommet</text>
<text x="112.8" y="91.7">32</text>
<text x="65.9" y="97.6">Assembly</text>
<text x="34.6" y="105.2">10</text>
<text x="62.8" y="105.2">Plastic Caps</text>
<text x="114.2" y="105.2">2</text>
<text x="241.3" y="262.6">Project</text>
<text x="329.3" y="262.6">Drawn Lindsey Cross</text>
<text x="260" y="267">Thelio Mega</text>
<text x="329.3" y="269.5">Approved</text>
<text x="211.9" y="271.6">X</text>
<text x="225.8" y="271.6">±1.0</text>
<text x="209.3" y="281.5">.XX</text>
<text x="211" y="276.5">.X</text>
<text x="225.7" y="281.6">±.15</text>
<text x="225.8" y="276.6">±.50</text>
<text x="241.3" y="276.5">Part Numer</text>
<text x="329.3" y="276.5">Date 09/17/20</text>
<text x="384.3" y="276.5">Rev. 1</text>
<text x="205.3" y="286.6">ANGLE</text>
<text x="225.8" y="286.7">±2.0</text>
<text x="260" y="282.1">GPU Brace Production Assembly</text>
<text x="341" y="284">1:2</text>
<text x="365.8" y="283.6">Sheet 1</text>
<text x="403.4" y="286.5">A</text>
</g>
<text font-size="4.2" x="329.1" y="283.1">Scale</text>
<g font-size="3.5">
<text x="39" y="8.8">1</text>
<text x="89" y="8.8">2</text>
<text x="139" y="8.8">3</text>
<text x="189" y="8.8">4</text>
<text x="239" y="8.8">5</text>
<text x="289" y="8.8">6</text>
<text x="339" y="8.8">7</text>
<text x="389" y="8.8">8</text>
<text x="16.3" y="30.2">A</text>
<text x="411.3" y="30.2">A</text>
<text x="16.3" y="78">B</text>
<text x="411.3" y="78">B</text>
<text x="16.2" y="125.9">C</text>
<text x="411.2" y="125.9">C</text>
<text x="16.2" y="173.7">D</text>
<text x="411.2" y="173.7">D</text>
<text x="16.3" y="221.6">E</text>
<text x="411.3" y="221.6">E</text>
<text x="16.4" y="269.4">F</text>
<text x="411.4" y="269.4">F</text>
<text x="39" y="290.8">1</text>
<text x="89" y="290.8">2</text>
<text x="139" y="290.8">3</text>
<text x="189" y="290.8">4</text>
<text x="239" y="290.8">5</text>
<text x="289" y="290.8">6</text>
<text x="339" y="290.8">7</text>
<text x="389" y="290.8">8</text>
</g>
<g font-size="2.8">
<text x="220.3" y="266.1">MM</text>
<text x="402.3" y="282.1">Size</text>
</g>
<g font-size="2.1">
<text x="205.6" y="259.8">TOLERANCES</text>
<text x="205.6" y="262.3">UNLESS OTHERWISE SPECIFIED:</text>
<text x="360.4" y="286.5">MM</text>
</g>
</svg>
